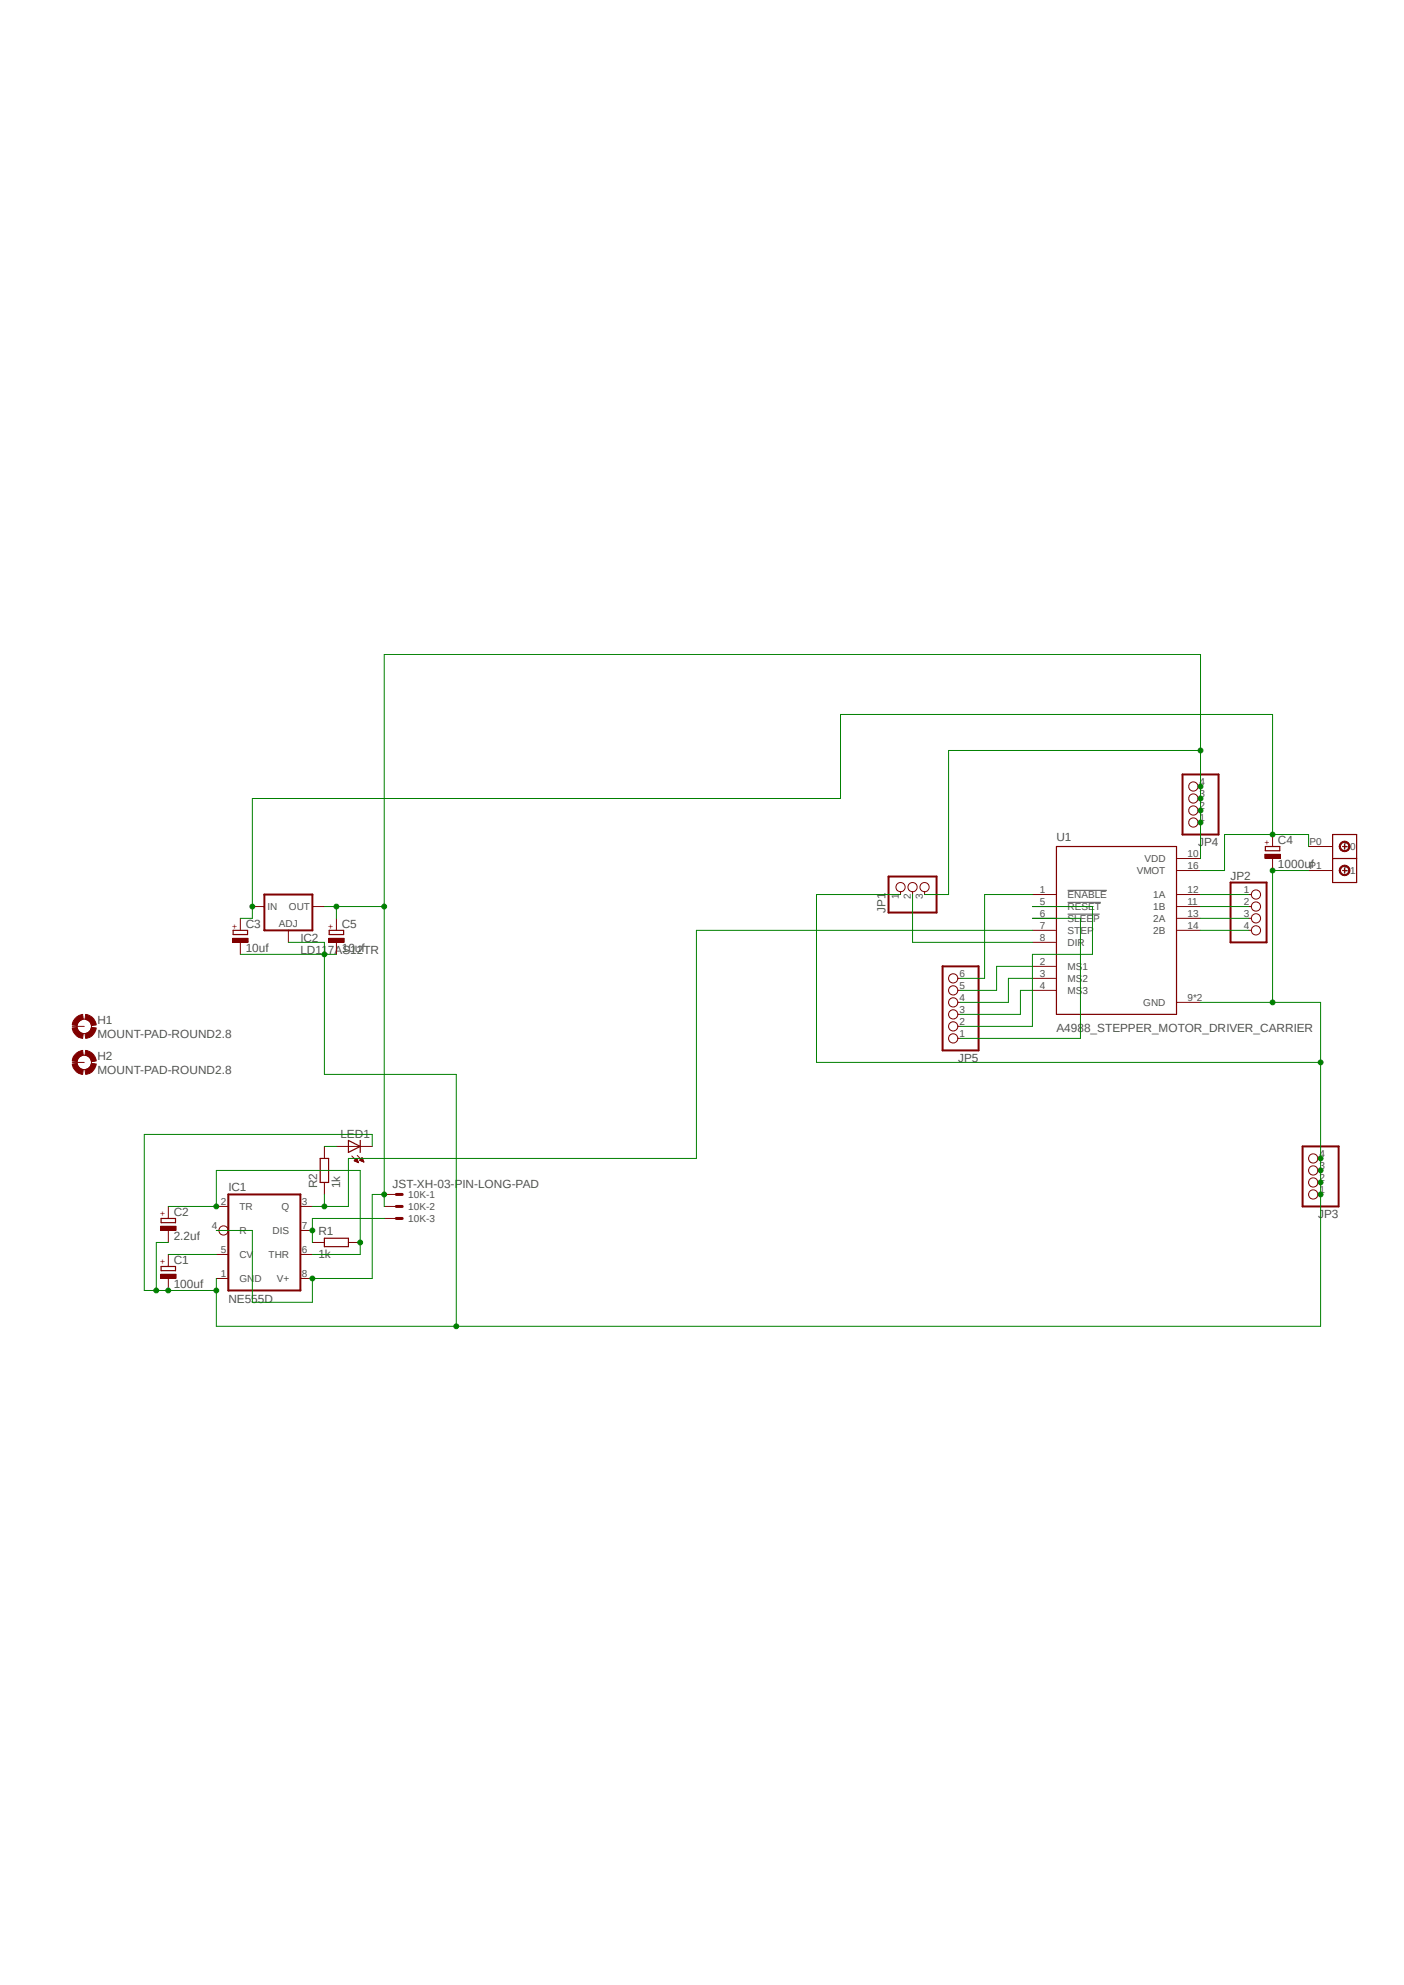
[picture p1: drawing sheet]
<svg xmlns="http://www.w3.org/2000/svg" width="297mm" height="420mm" viewBox="0 0 297 420" stroke-linecap="round" stroke-linejoin="round" font-family="sans-serif">
<path d="M10.9 138.4l276.2 143.3M287.1 138.4l-276.2 143.3" fill="none" stroke="#fff" stroke-width=".21"/>
<path d="M225.8 188.4h8.3M225.8 190.9h7.1M225.8 193.4h6.8" fill="none" stroke="#505050" stroke-width=".21"/>
<path d="M48.3 252.7h15.2v20.4h-15.2z" fill="none" stroke="#800000" stroke-width=".42"/>
<g fill="none" stroke="#800000" stroke-width=".21">
<path d="M45.8 255.3h2.5M63.5 255.3h2.6M45.8 260.4h.5M45.8 265.4h2.5M45.8 270.5h2.5M63.5 260.4h2.6M63.5 265.4h2.6M63.5 270.5h2.6"/>
<circle cx="47.3" cy="260.3" r=".98"/>
</g>
<path d="M34.1 268h3v.9h-3z" fill="none" stroke="#800000" stroke-width=".25"/>
<path d="M34 269.6h3.3v.9h-3.3z" fill-rule="evenodd" fill="#800000"/>
<path d="M34 269.6h3.3v.9h-3.3zM35.6 265.4v2.6M35.6 270.5v2.6" fill="none" stroke="#800000" stroke-width=".21"/>
<path d="M34.1 257.8h3v.9h-3z" fill="none" stroke="#800000" stroke-width=".25"/>
<path d="M34 259.5h3.3v.8h-3.3z" fill-rule="evenodd" fill="#800000"/>
<g fill="none" stroke="#800000" stroke-width=".21">
<path d="M218.4 189.3h5.1M218.4 191.8h5.1M218.4 194.3h5.1M218.4 196.9h5.1M218.4 199.4h5.1M248.9 189.3h5.1M248.9 191.8h5.1M248.9 194.3h5.1M248.9 196.9h5.1M248.9 181.7h5.1M248.9 184.2h5.1M264.1 189.3h.6"/>
<path d="M264.1 191.8h.6M264.1 194.3h.6M264.1 196.9h.6M218.4 204.5h5.1M218.4 207h5.1M218.4 209.6h5.1M248.9 212.1h5.1M34 259.5h3.3v.8h-3.3zM35.6 255.3v2.5M68.6 242.6v2.5M68.6 250.2v2.5M71.2 242.6h7.5"/>
<path d="M74.4 244.6l1.4 1.4M74.9 245.6l.5-.5 .4 .9zM75 245.6h.7M75.1 245.5h.5M75.1 245.7h.6M75.1 245.4h.5M75.2 245.3h.4M75.3 245.2h.2M75.4 245.8h.3M75.4 245.2h.1M75.6 244.5l1.4 1.4M75.6 245.9h.2"/>
<path d="M75.7 246h.1M76.2 245.5h.6M76.2 245.4h.6M76.2 245.3h.6M76.3 245.2h.4M76.4 245.6h.5M76.4 245.2h.3M76.5 245.1h.1M76.6 245.7h.3M76.6 245l-.5 .5 .9 .4M76.6 245l.4 .9M76.6 245h.1"/>
<path d="M76.8 245.8h.2M81.3 252.7h2.5M81.3 255.3h2.5M81.3 257.8h2.5M35.6 260.4v2.5M66.1 262.9h2.5M73.7 262.9h2.5"/>
<circle cx="265.7" cy="189.3" r=".98"/>
<circle cx="265.7" cy="196.8" r=".98"/>
<circle cx="265.7" cy="191.8" r=".98"/>
<circle cx="265.7" cy="194.3" r=".98"/>
</g>
<path d="M223.5 179.1h25.4v35.5h-25.4zM267.7 179.1h3v.9h-3zM67.7 245.1h1.8v5.1h-1.8zM73.7 241.3l2.5 1.3-2.5 1.2zM76.2 241.3v2.5M68.6 262h5.1v1.8h-5.1z" fill="none" stroke="#800000" stroke-width=".25"/>
<path d="M83.8 252.7h1.3M83.8 255.3h1.3M83.8 257.8h1.3" fill="none" stroke="#800000" stroke-width=".63"/>
<path d="M260.3 186.7h7.6v12.7h-7.6z" fill="none" stroke="#800000" stroke-width=".42"/>
<path d="M267.5 180.8h3.3v.8h-3.3z" fill-rule="evenodd" fill="#800000"/>
<path d="M269.2 176.6v2.5M276.8 179.1h5.1M267.5 180.8h3.3v.8h-3.3zM269.2 181.7v2.5M276.8 184.2h5.1" fill="none" stroke="#800000" stroke-width=".21"/>
<path d="M281.9 176.6h5.1v10.1h-5.1zM281.9 181.7h5.1" fill="none" stroke="#800000" stroke-width=".25"/>
<path d="M283.6 178.3a1.14 1.14 0 0 1 1.8 .3 1.14 1.14 0 0 1-.7 1.6 1.14 1.14 0 0 1-1.4-1.1h.2a.87 .87 0 0 1 1.2-.8 .87 .87 0 0 1 .4 1.4 .87 .87 0 0 1-1.5-.2l-.1-.4h-.2z" fill-rule="evenodd" fill="#800000"/>
<path d="M283.6 178.3a1.14 1.14 0 0 1 1.8 .3 1.14 1.14 0 0 1-.7 1.6 1.14 1.14 0 0 1-1.4-1.1h.2a.87 .87 0 0 1 1.2-.8 .87 .87 0 0 1 .4 1.4 .87 .87 0 0 1-1.5-.2l-.1-.4h-.2z" fill="none" stroke="#800000" stroke-width=".21"/>
<path d="M283.6 183.4a1.14 1.14 0 0 1 1.8 .2 1.14 1.14 0 0 1-.7 1.7 1.14 1.14 0 0 1-1.4-1.1h.2a.87 .87 0 0 1 1.2-.9 .87 .87 0 0 1 .4 1.4 .87 .87 0 0 1-1.5-.2l-.1-.3h-.2z" fill-rule="evenodd" fill="#800000"/>
<path d="M53.4 191.8h2.5M61 196.9v2.5M66.1 191.8h2.5M283.6 183.4a1.14 1.14 0 0 1 1.8 .2 1.14 1.14 0 0 1-.7 1.7 1.14 1.14 0 0 1-1.4-1.1h.2a.87 .87 0 0 1 1.2-.9 .87 .87 0 0 1 .4 1.4 .87 .87 0 0 1-1.5-.2l-.1-.3h-.2z" fill="none" stroke="#800000" stroke-width=".21"/>
<path d="M284 179.1h.9M284.4 178.6v.9M49.3 196.9h3.1v.8h-3.1zM284 184.2h.9M284.4 183.7v.9" fill="none" stroke="#800000" stroke-width=".25"/>
<path d="M55.9 189.3h10.2v7.6h-10.2z" fill="none" stroke="#800000" stroke-width=".42"/>
<path d="M49.2 198.5h3.3v.9h-3.3z" fill-rule="evenodd" fill="#800000"/>
<path d="M49.2 198.5h3.3v.9h-3.3zM50.8 194.3v2.6M50.8 199.4v2.5" fill="none" stroke="#800000" stroke-width=".21"/>
<path d="M69.6 196.9h3.1v.8h-3.1z" fill="none" stroke="#800000" stroke-width=".25"/>
<path d="M69.5 198.5h3.3v.9h-3.3z" fill-rule="evenodd" fill="#800000"/>
<path d="M69.5 198.5h3.3v.9h-3.3zM71.2 194.3v2.6M71.2 199.4v2.5" fill="none" stroke="#800000" stroke-width=".21"/>
<path d="M18.1 214.6a2.55 2.55 0 0 1 2.3 2.3l-1.1 .1a1.56 1.56 0 0 0-1.3-1.4z" fill-rule="evenodd" fill="#800000"/>
<path d="M18.1 214.6a2.55 2.55 0 0 1 2.3 2.3l-1.1 .1a1.56 1.56 0 0 0-1.3-1.4z" fill="none" stroke="#800000" stroke-width=".21"/>
<path d="M16.2 215.2l1.3-.6 .1 1a1.57 1.57 0 0 0-1.3 1.4l-1-.1a2.35 2.35 0 0 1 .9-1.7z" fill-rule="evenodd" fill="#800000"/>
<path d="M16.2 215.2l1.3-.6 .1 1a1.57 1.57 0 0 0-1.3 1.4l-1-.1a2.35 2.35 0 0 1 .9-1.7z" fill="none" stroke="#800000" stroke-width=".21"/>
<path d="M15.3 217.5l1-.1a1.47 1.47 0 0 0 1.3 1.3l-.1 1a2.45 2.45 0 0 1-2.2-2.2z" fill-rule="evenodd" fill="#800000"/>
<path d="M15.3 217.5l1-.1a1.47 1.47 0 0 0 1.3 1.3l-.1 1a2.45 2.45 0 0 1-2.2-2.2z" fill="none" stroke="#800000" stroke-width=".21"/>
<path d="M18 218.7a1.46 1.46 0 0 0 1.3-1.3l1.1 .1a2.57 2.57 0 0 1-2.3 2.2z" fill-rule="evenodd" fill="#800000"/>
<g fill="none" stroke="#800000" stroke-width=".21">
<path d="M15.3 217.2h2.5M18 218.7a1.46 1.46 0 0 0 1.3-1.3l1.1 .1a2.57 2.57 0 0 1-2.3 2.2z"/>
<circle cx="17.8" cy="217.2" r="1.53"/>
</g>
<path d="M18.1 222.3a2.55 2.55 0 0 1 2.3 2.2l-1.1 .1a1.46 1.46 0 0 0-1.3-1.3z" fill-rule="evenodd" fill="#800000"/>
<path d="M18.1 222.3a2.55 2.55 0 0 1 2.3 2.2l-1.1 .1a1.46 1.46 0 0 0-1.3-1.3z" fill="none" stroke="#800000" stroke-width=".21"/>
<path d="M16.2 222.8l1.3-.5 .1 1a1.46 1.46 0 0 0-1.3 1.3l-1-.1a2.18 2.18 0 0 1 .9-1.7z" fill-rule="evenodd" fill="#800000"/>
<path d="M16.2 222.8l1.3-.5 .1 1a1.46 1.46 0 0 0-1.3 1.3l-1-.1a2.18 2.18 0 0 1 .9-1.7z" fill="none" stroke="#800000" stroke-width=".21"/>
<path d="M15.3 225.1l1-.1a1.47 1.47 0 0 0 1.3 1.3l-.1 1a2.45 2.45 0 0 1-2.2-2.2z" fill-rule="evenodd" fill="#800000"/>
<path d="M15.3 225.1l1-.1a1.47 1.47 0 0 0 1.3 1.3l-.1 1a2.45 2.45 0 0 1-2.2-2.2z" fill="none" stroke="#800000" stroke-width=".21"/>
<path d="M18 226.3a1.46 1.46 0 0 0 1.3-1.3l1.1 .1a2.57 2.57 0 0 1-2.3 2.2z" fill-rule="evenodd" fill="#800000"/>
<g fill="none" stroke="#800000" stroke-width=".21">
<path d="M253.4 174h.6M253.4 171.5h.6M253.4 169h.6M253.4 166.4h.6M190.5 188.7v.6M193 188.7v.6M195.6 188.7v.6M202.6 219.7h.6M202.6 217.2h.6M202.6 214.6h.6M202.6 212.1h.6M202.6 209.6h.6"/>
<path d="M202.6 207h.6M15.3 224.8h2.5M18 226.3a1.46 1.46 0 0 0 1.3-1.3l1.1 .1a2.57 2.57 0 0 1-2.3 2.2zM278.8 252.7h.6M278.8 250.2h.6M278.8 247.7h.6M278.8 245.1h.6"/>
<circle cx="252.4" cy="171.5" r=".98"/>
<circle cx="252.4" cy="174" r=".98"/>
<circle cx="252.4" cy="169" r=".98"/>
<circle cx="252.4" cy="166.4" r=".98"/>
<circle cx="190.5" cy="187.7" r=".98"/>
<circle cx="193" cy="187.7" r=".98"/>
<circle cx="195.6" cy="187.7" r=".98"/>
<circle cx="201.6" cy="212.1" r=".98"/>
<circle cx="201.6" cy="219.7" r=".98"/>
<circle cx="201.6" cy="209.5" r=".98"/>
<circle cx="201.6" cy="207" r=".98"/>
<circle cx="201.6" cy="217.2" r=".98"/>
<circle cx="201.6" cy="214.6" r=".98"/>
<circle cx="17.8" cy="224.8" r="1.53"/>
<circle cx="277.8" cy="247.6" r=".98"/>
<circle cx="277.8" cy="252.7" r=".98"/>
<circle cx="277.8" cy="250.2" r=".98"/>
<circle cx="277.8" cy="245.1" r=".98"/>
</g>
<path d="M250.1 163.9h7.7v12.7h-7.7zM188 185.5h10.1v7.6h-10.1zM199.4 204.5h7.6v17.8h-7.6zM275.5 242.6h7.7v12.7h-7.7z" fill="none" stroke="#800000" stroke-width=".42"/>
<path d="M45.8 247.7v7.6h-10.2" fill="none" stroke="#008000" stroke-width=".21"/>
<circle cx="45.8" cy="255.3" r=".51" fill="#008000"/>
<g fill="none" stroke="#008000" stroke-width=".21">
<path d="M45.8 247.7h30.4v17.7h-10.1"/>
<circle cx="45.8" cy="255.3" r=".51"/>
</g>
<circle cx="76.2" cy="262.9" r=".51" fill="#008000"/>
<g fill="none" stroke="#008000" stroke-width=".21">
<path d="M81.3 257.8h-15.2v5.1M35.6 265.4h10.2"/>
<circle cx="76.2" cy="262.9" r=".51"/>
</g>
<circle cx="66.1" cy="260.4" r=".51" fill="#008000"/>
<g fill="none" stroke="#008000" stroke-width=".21">
<path d="M78.7 252.7h2.6v2.6"/>
<circle cx="66.1" cy="260.4" r=".51"/>
</g>
<circle cx="81.3" cy="252.7" r=".51" fill="#008000"/>
<g fill="none" stroke="#008000" stroke-width=".21">
<path d="M78.7 252.7v17.8h-12.6v5h-12.7v-15.1h-7.6"/>
<circle cx="81.3" cy="252.7" r=".51"/>
</g>
<circle cx="66.1" cy="270.5" r=".51" fill="#008000"/>
<g fill="none" stroke="#008000" stroke-width=".21">
<path d="M68.6 191.8h12.7v60.9M71.2 191.8v2.5"/>
<circle cx="66.1" cy="270.5" r=".51"/>
</g>
<circle cx="71.2" cy="191.8" r=".51" fill="#008000"/>
<g fill="none" stroke="#008000" stroke-width=".21">
<path d="M81.3 138.5v53.3"/>
<circle cx="71.2" cy="191.8" r=".51"/>
</g>
<circle cx="81.3" cy="191.8" r=".51" fill="#008000"/>
<g fill="none" stroke="#008000" stroke-width=".21">
<path d="M81.3 138.5h172.7v43.2M254 158.8h-53.3v30.5h-5.1"/>
<circle cx="81.3" cy="191.8" r=".51"/>
</g>
<circle cx="254" cy="158.8" r=".51" fill="#008000"/>
<circle cx="254" cy="158.8" r=".51" fill="none" stroke="#008000" stroke-width=".21"/>
<circle cx="254" cy="174" r=".51" fill="#008000"/>
<circle cx="254" cy="174" r=".51" fill="none" stroke="#008000" stroke-width=".21"/>
<circle cx="254" cy="171.5" r=".51" fill="#008000"/>
<circle cx="254" cy="171.5" r=".51" fill="none" stroke="#008000" stroke-width=".21"/>
<circle cx="254" cy="169" r=".51" fill="#008000"/>
<circle cx="254" cy="169" r=".51" fill="none" stroke="#008000" stroke-width=".21"/>
<circle cx="254" cy="166.4" r=".51" fill="#008000"/>
<g fill="none" stroke="#008000" stroke-width=".21">
<path d="M66.1 255.3h7.6M68.6 252.7v2.6"/>
<circle cx="254" cy="166.4" r=".51"/>
</g>
<circle cx="68.6" cy="255.3" r=".51" fill="#008000"/>
<g fill="none" stroke="#008000" stroke-width=".21">
<path d="M61 199.4h7.6v2.5h-17.8M193 189.3v10.1h25.4M218.4 196.9h-71.1v48.2h-73.6v10.2M254 196.9h10.1M254 194.3h10.1M254 191.8h10.1M254 189.3h10.1M68.6 242.6h2.6"/>
<circle cx="68.6" cy="255.3" r=".51"/>
</g>
<circle cx="68.6" cy="201.9" r=".51" fill="#008000"/>
<g fill="none" stroke="#008000" stroke-width=".21">
<path d="M71.2 201.9h-2.6v25.4h27.9M35.6 262.9h-2.5v10.2h12.7v-2.6"/>
<circle cx="68.6" cy="201.9" r=".51"/>
</g>
<circle cx="35.6" cy="273.1" r=".51" fill="#008000"/>
<g fill="none" stroke="#008000" stroke-width=".21">
<path d="M30.5 273.1h2.6"/>
<circle cx="35.6" cy="273.1" r=".51"/>
</g>
<circle cx="33.1" cy="273.1" r=".51" fill="#008000"/>
<g fill="none" stroke="#008000" stroke-width=".21">
<path d="M78.7 242.6v-2.6h-48.2v33.1M45.8 273.1v7.5"/>
<circle cx="33.1" cy="273.1" r=".51"/>
</g>
<circle cx="45.8" cy="273.1" r=".51" fill="#008000"/>
<g fill="none" stroke="#008000" stroke-width=".21">
<path d="M269.2 184.2v27.9h-15.2"/>
<circle cx="45.8" cy="273.1" r=".51"/>
</g>
<circle cx="269.2" cy="212.1" r=".51" fill="#008000"/>
<g fill="none" stroke="#008000" stroke-width=".21">
<path d="M190.5 189.3h-17.8v35.5h106.7M269.2 212.1h10.2v68.5h-233.6"/>
<circle cx="269.2" cy="212.1" r=".51"/>
</g>
<circle cx="279.4" cy="224.8" r=".51" fill="#008000"/>
<g fill="none" stroke="#008000" stroke-width=".21">
<path d="M269.2 184.2h7.6"/>
<circle cx="279.4" cy="224.8" r=".51"/>
</g>
<circle cx="269.2" cy="184.2" r=".51" fill="#008000"/>
<g fill="none" stroke="#008000" stroke-width=".21">
<path d="M96.5 227.3v53.3"/>
<circle cx="269.2" cy="184.2" r=".51"/>
</g>
<circle cx="96.5" cy="280.6" r=".51" fill="#008000"/>
<circle cx="96.5" cy="280.6" r=".51" fill="none" stroke="#008000" stroke-width=".21"/>
<circle cx="279.4" cy="252.7" r=".51" fill="#008000"/>
<circle cx="279.4" cy="252.7" r=".51" fill="none" stroke="#008000" stroke-width=".21"/>
<circle cx="279.4" cy="250.2" r=".51" fill="#008000"/>
<circle cx="279.4" cy="250.2" r=".51" fill="none" stroke="#008000" stroke-width=".21"/>
<circle cx="279.4" cy="247.7" r=".51" fill="#008000"/>
<circle cx="279.4" cy="247.7" r=".51" fill="none" stroke="#008000" stroke-width=".21"/>
<circle cx="279.4" cy="245.1" r=".51" fill="#008000"/>
<g fill="none" stroke="#008000" stroke-width=".21">
<path d="M53.4 169v25.3h-2.6"/>
<circle cx="279.4" cy="245.1" r=".51"/>
</g>
<circle cx="53.4" cy="191.8" r=".51" fill="#008000"/>
<g fill="none" stroke="#008000" stroke-width=".21">
<path d="M269.2 151.2h-91.4v17.8h-124.4M276.8 179.1v-2.5h-17.8v7.6h-5"/>
<circle cx="53.4" cy="191.8" r=".51"/>
</g>
<circle cx="269.2" cy="176.6" r=".51" fill="#008000"/>
<g fill="none" stroke="#008000" stroke-width=".21">
<path d="M269.2 151.2v25.4M218.4 189.3h-10.1v17.7h-5.1M218.4 191.8h12.7v10.1h-12.7v15.3h-15.2M218.4 194.3h10.2v25.4h-25.4M218.4 207h-5.1v5.1h-10.1M218.4 204.5h-7.6v5.1h-7.6M218.4 209.6h-2.5v5h-12.7"/>
<circle cx="269.2" cy="176.6" r=".51"/>
</g>
<g font-size="2.5" fill="#505050">
<text x="223.5" y="177.8">U1</text>
<text x="253.5" y="179">JP4</text>
<text x="270.3" y="178.6">C4</text>
<text x="270.3" y="183.7">1000uf</text>
<text x="260.3" y="186.1">JP2</text>
<text x="52" y="196.4">C3</text>
<text x="72.3" y="196.4">C5</text>
<text x="187.3" y="193.1" transform="rotate(-90 187.3 193.1)">JP1</text>
<text x="52" y="201.5">10uf</text>
<text x="63.5" y="201.9">LD117AS12TR</text>
<text x="63.5" y="199.4">IC2</text>
<text x="72.3" y="201.5">10uf</text>
<text x="20.6" y="219.6">MOUNT-PAD-ROUND2.8</text>
<text x="20.6" y="216.6">H1</text>
<text x="223.5" y="218.4">A4988_STEPPER_MOTOR_DRIVER_CARRIER</text>
<text x="20.6" y="227.2">MOUNT-PAD-ROUND2.8</text>
<text x="20.6" y="224.2">H2</text>
<text x="202.7" y="224.7">JP5</text>
<text x="72" y="240.8">LED1</text>
<text x="48.3" y="252">IC1</text>
<text x="67.1" y="251.5" transform="rotate(-90 67.1 251.5)">R2</text>
<text x="71.9" y="251.5" transform="rotate(-90 71.9 251.5)">1k</text>
<text x="83.1" y="251.3">JST-XH-03-PIN-LONG-PAD</text>
<text x="36.7" y="257.3">C2</text>
<text x="278.8" y="257.7">JP3</text>
<text x="36.7" y="262.4">2.2uf</text>
<text x="67.4" y="261.4">R1</text>
<text x="36.7" y="267.5">C1</text>
<text x="67.4" y="266.2">1k</text>
<text x="36.7" y="272.5">100uf</text>
<text x="48.3" y="275.7">NE555D</text>
</g>
<g font-size="2.1" fill="#505050">
<text x="253.7" y="166">4</text>
<text x="253.7" y="173.7">1</text>
<text x="253.7" y="171.1">2</text>
<text x="253.7" y="168.6">3</text>
<text x="277" y="178.7">P0</text>
<text x="284.2" y="179.9">P0</text>
<text x="240.5" y="185">VMOT</text>
<text x="242.1" y="182.4">VDD</text>
<text x="251.2" y="181.3">10</text>
<text x="251.2" y="183.8">16</text>
<text x="277" y="183.8">P1</text>
<text x="284.2" y="185">P1</text>
<text x="190.1" y="190.2" transform="rotate(-90 190.1 190.2)">1</text>
<text x="192.7" y="190.2" transform="rotate(-90 192.7 190.2)">2</text>
<text x="195.2" y="190.2" transform="rotate(-90 195.2 190.2)">3</text>
<text x="220" y="188.9">1</text>
<text x="220" y="191.4">5</text>
<text x="225.8" y="190">ENABLE</text>
<text x="244" y="190">1A</text>
<text x="251.2" y="188.9">12</text>
<text x="251.2" y="191.4">11</text>
<text x="263.1" y="188.9">1</text>
<text x="263.1" y="191.4">2</text>
<text x="56.6" y="192.4">IN</text>
<text x="59" y="196.1">ADJ</text>
<text x="61.1" y="192.4">OUT</text>
<text x="220" y="194">6</text>
<text x="220" y="196.5">7</text>
<text x="225.8" y="192.6">RESET</text>
<text x="225.8" y="195.1">SLEEP</text>
<text x="225.8" y="197.6">STEP</text>
<text x="244" y="192.6">1B</text>
<text x="244" y="195.1">2A</text>
<text x="244" y="197.7">2B</text>
<text x="251.2" y="194">13</text>
<text x="251.2" y="196.5">14</text>
<text x="263.1" y="194">3</text>
<text x="263.1" y="196.5">4</text>
<text x="220" y="199.1">8</text>
<text x="225.8" y="200.2">DIR</text>
<text x="203" y="209.2">5</text>
<text x="203" y="206.7">6</text>
<text x="220" y="204.1">2</text>
<text x="220" y="206.7">3</text>
<text x="220" y="209.2">4</text>
<text x="225.8" y="205.2">MS1</text>
<text x="225.8" y="207.8">MS2</text>
<text x="203" y="214.3">3</text>
<text x="203" y="211.8">4</text>
<text x="225.8" y="210.3">MS3</text>
<text x="241.9" y="212.9">GND</text>
<text x="251.2" y="211.8">9*2</text>
<text x="203" y="219.4">1</text>
<text x="203" y="216.8">2</text>
<text x="279.1" y="244.7">4</text>
<text x="279.1" y="249.8">2</text>
<text x="279.1" y="247.3">3</text>
<text x="46.7" y="254.9">2</text>
<text x="50.6" y="256">TR</text>
<text x="59.5" y="256">Q</text>
<text x="63.9" y="254.9">3</text>
<text x="86.4" y="253.5">10K-1</text>
<text x="86.4" y="256">10K-2</text>
<text x="279.1" y="252.3">1</text>
<text x="44.8" y="260">4</text>
<text x="50.6" y="261.1">R</text>
<text x="57.7" y="261.1">DIS</text>
<text x="63.9" y="260">7</text>
<text x="86.4" y="258.6">10K-3</text>
<text x="46.7" y="265">5</text>
<text x="50.6" y="266.2">CV</text>
<text x="56.8" y="266.2">THR</text>
<text x="63.9" y="265">6</text>
<text x="46.7" y="270.1">1</text>
<text x="50.6" y="271.3">GND</text>
<text x="58.5" y="271.3">V+</text>
<text x="63.9" y="270.1">8</text>
</g>
<g font-size="1.8" fill="#800000">
<text x="268.6" y="178.7" transform="rotate(-90 268.6 178.7)">+</text>
<text x="50.2" y="196.5" transform="rotate(-90 50.2 196.5)">+</text>
<text x="70.6" y="196.5" transform="rotate(-90 70.6 196.5)">+</text>
<text x="35" y="257.4" transform="rotate(-90 35 257.4)">+</text>
<text x="35" y="267.5" transform="rotate(-90 35 267.5)">+</text>
</g>
</svg>
